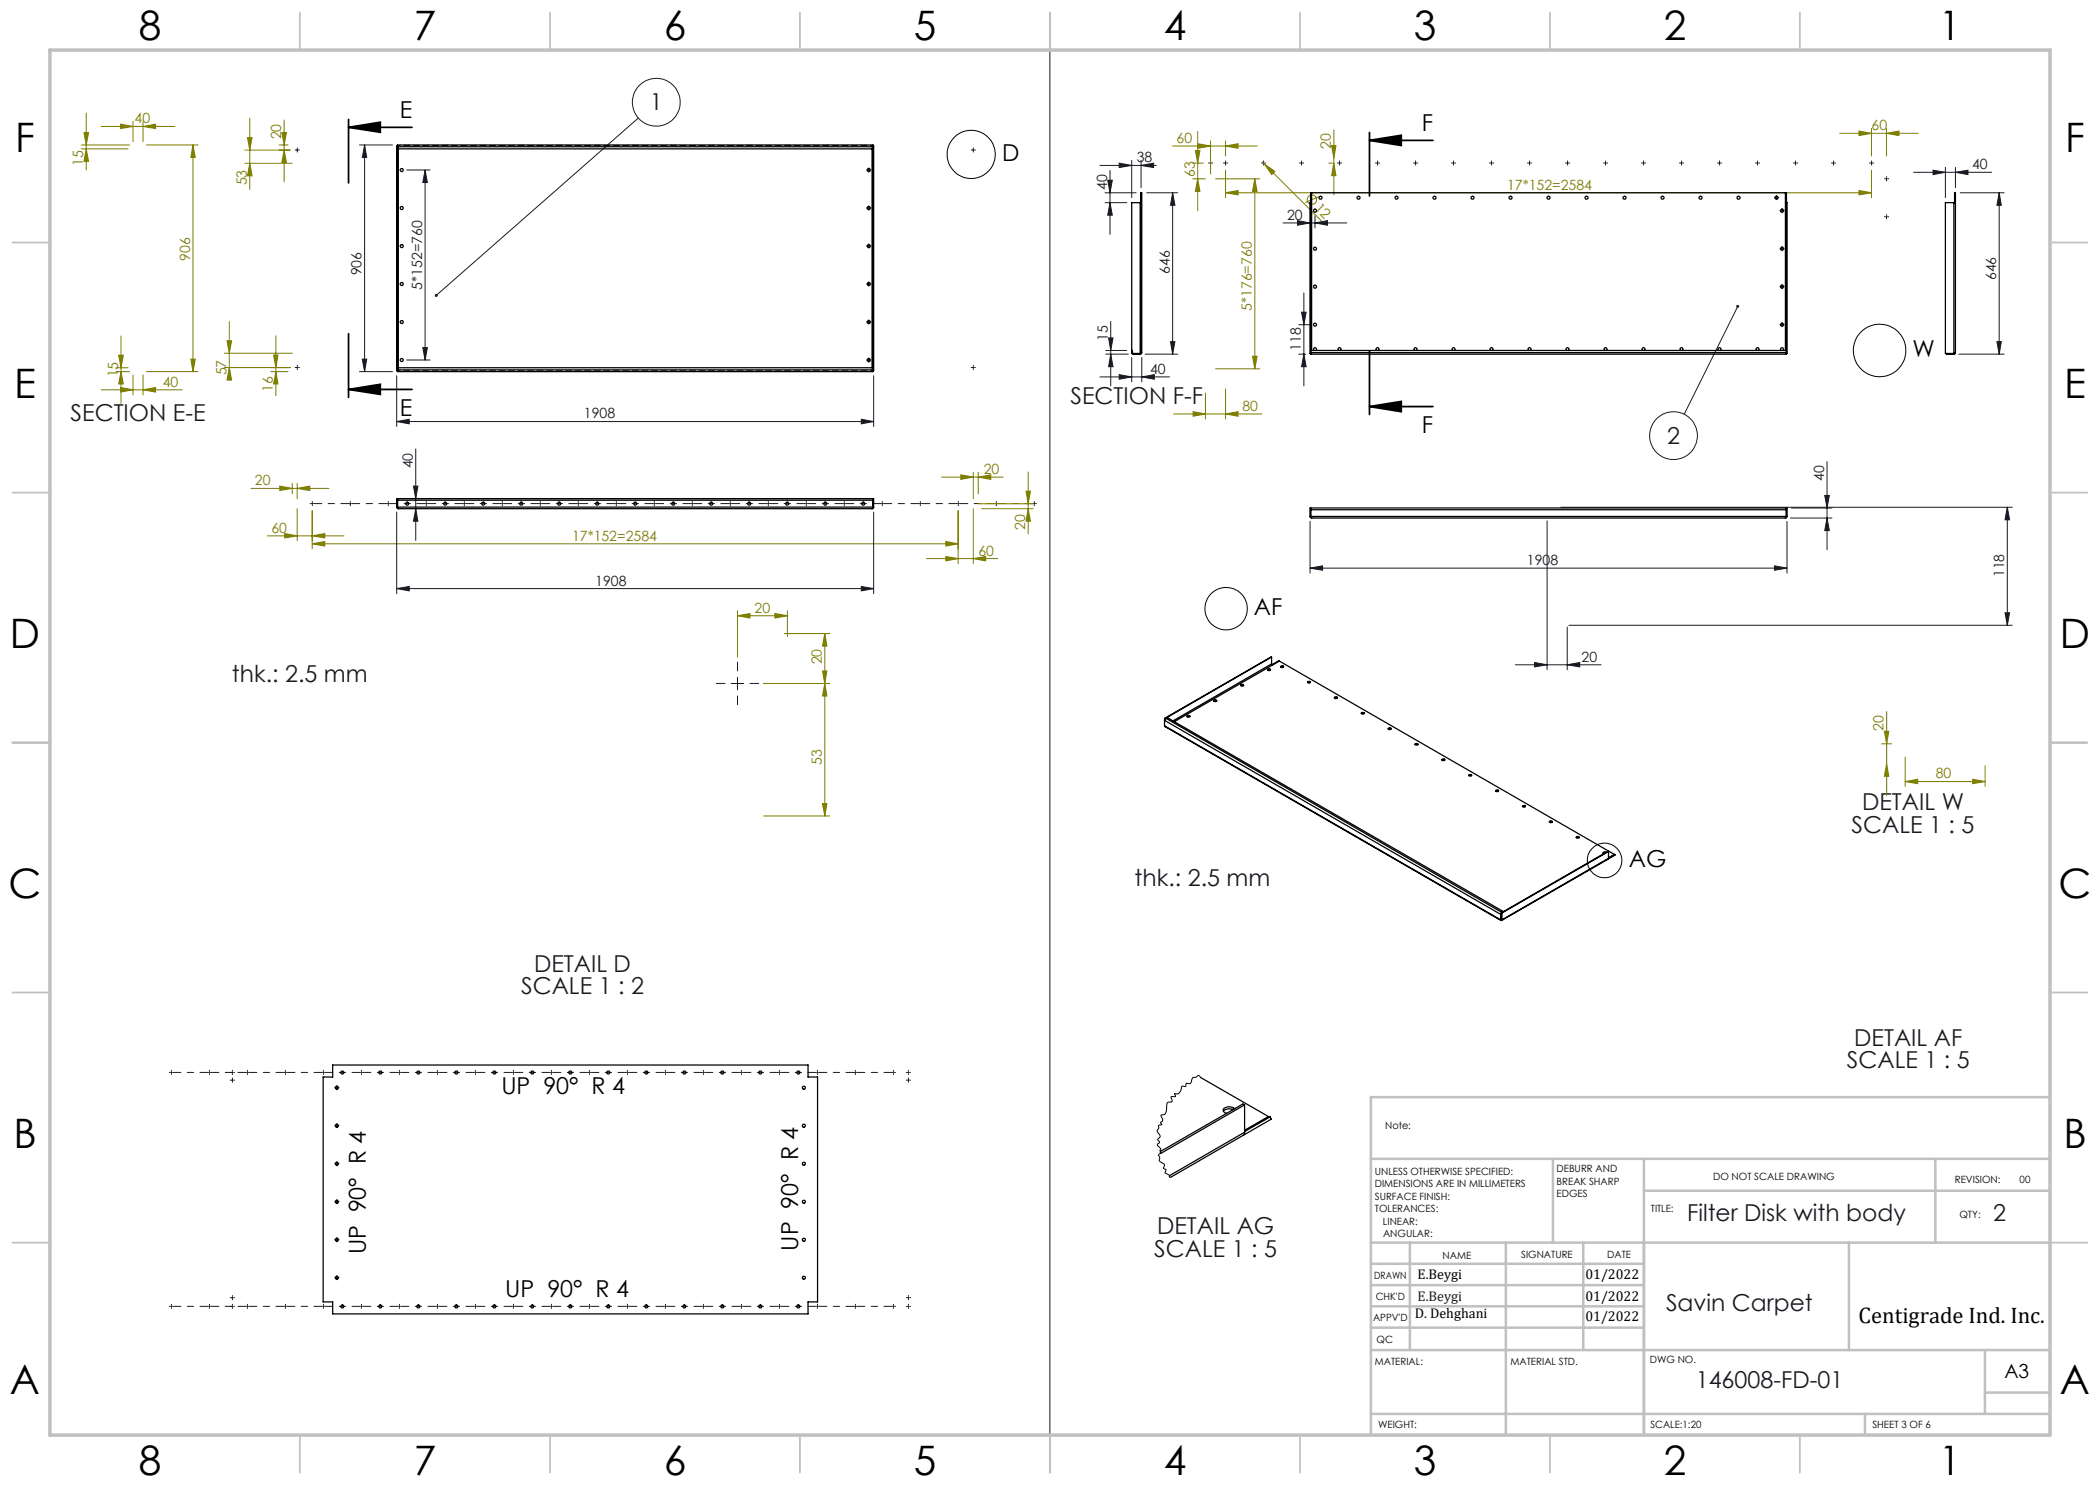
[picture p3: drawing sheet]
<svg xmlns="http://www.w3.org/2000/svg" width="420mm" height="297mm" viewBox="0 0 420 297" stroke-linecap="round" stroke-linejoin="round" font-family="sans-serif">
<g fill="none" stroke="#808000" stroke-width=".2">
<path d="M16.3 29h9.6M16.3 29.8h9.3M16.8 26.5h.9l-.4 2.5zM17.3 29.8l.4 2.5h-.9zM17.3 22.6v11.4M20.2 25.3h14.8M24.1 24.8l2.5 .5-2.5 .4zM26.6 24.3v4M28.6 25.3l2.5-.5v.9zM28.6 24.3v4M29.3 29h10.3M38.6 29v45.3"/>
<path d="M38.6 29l.5 2.5h-.9zM49 30h9M49 32.7h9.5M49.5 27.5h.9l-.4 2.5zM50 23.7v14.2M50 32.7l.4 2.5h-.9zM55.8 29h1.8M56.4 26.5h.9l-.5 2.5zM56.8 24v12.4M56.8 30l.5 2.5h-.9zM234.5 29.2h17M238.5 32.6h2.2"/>
<path d="M238.5 35.8h2.6M239.1 30.1h.9l-.5 2.5zM239.5 26.3v15.8M239.5 35.8l.5 2.5h-.9zM239.6 28.7l2.5 .5-2.5 .5zM242.1 28.2v6.6M243.1 35.8h8.9M245.1 29.2l2.5-.5v1zM245.1 38.6l2.5-.5v.9zM245.1 28.2v3M245.1 34v5.5M245.1 38.6h129.2"/>
<path d="M251 35.8v38M251 35.8l.4 2.5h-.9zM252.5 32.4l12.6 12.6M252.9 32.8l2.1 1.5-.6 .6zM263.7 39.4l-2.6 1.1M265.7 32.6h.8M266.3 29.1h.9l-.4 2.5zM266.8 26v13M266.8 32.6l.4 2.5h-.9zM367.9 26.7h15.7M371.8 38.1l2.5 .5-2.5 .4zM371.8 26.2l2.5 .5-2.5 .4z"/>
<path d="M374.3 25.7v5.5M374.3 34v5.5M377.3 26.7l2.5-.5v.9zM377.3 25.7v5.5M20.2 78h16.2M23.2 74.3h2.7M23.2 73.6h2.4M23.7 71h1l-.5 2.6zM24.1 77.5l2.5 .5-2.5 .4zM24.2 74.3l.5 2.5h-1zM24.2 67.2v13.5M26.6 75v4"/>
<path d="M28.6 78l2.5-.5v.9zM28.6 75v4M29.3 74.3h10.3M38.2 71.8h.9l-.5 2.5zM44.9 73.5h13.1M44.9 70.7h13.6M45.4 68.2h.9l-.4 2.5zM45.9 64.3v11.6M45.9 73.5l.4 2.5h-.9zM54.2 74.3h3.4M54.7 71h.9l-.4 2.5zM55.2 67.2v12"/>
<path d="M55.2 74.3l.4 2.5h-.9zM241.1 78.6v5.2M243.1 73.8h8.9M245.1 77.8v6M250.5 71.3h.9l-.4 2.5zM50.2 97.7h15.6M56 97.2l2.5 .5-2.5 .4zM58.5 96.7v2M59.4 97.7l2.5-.5v.9zM59.4 96.7v3M188.3 95.4h12.3M192.2 95l2.5 .4-2.5 .5z"/>
<path d="M194.7 94.4v5.3M195.7 95.4l2.5-.4v.9zM195.7 94.4v4.3M205.2 98.2h.9l-.5 2.5zM205.6 94.4v12.4M234.7 82.8h17.7M238.6 82.3l2.5 .5-2.5 .5zM245.1 82.8l2.5-.5v1zM53.5 107.2h15.3M56.9 106.7l2.5 .5-2.5 .4zM59.4 101.7v6.5M62.4 108.8l2.5-.5v.9z"/>
<path d="M62.4 107.2l2.5-.5v.9zM62.4 102.2v7.5M62.4 108.8h129.2M185.3 111.7h14.3M189.2 108.3l2.4 .5-2.4 .4zM189.2 111.3l2.4 .4-2.4 .5zM191.6 102.2v10.5M194.7 111.7l2.4-.4v.9zM194.7 101.7v11M195.7 100.7h11M196.3 101.7h10.4M205.6 101.7l.5 2.5h-.9z"/>
<path d="M147.5 123.2l2.5-.5v.9zM147.5 122.2v9.2M147.5 123.2h10M152.7 136.7h13.2M155 122.7l2.5 .5-2.5 .4zM156.9 126.7h9M157.5 122.2v5.1M164.5 134.2h.9l-.4 2.5zM165 126.7v36.5M165 126.7l.4 2.5h-.9zM165 136.7l.4 2.5h-.9zM376.3 148.8h2"/>
<path d="M376.9 146.3h.9l-.5 2.5zM377.3 142.3v16.8M377.3 152.7l.5 2.6h-.9zM381 156.3l2.5-.4v.8zM381 151.4v5.9M381 156.3h16M394.5 155.9l2.5 .4-2.5 .4zM397 153.1v4.2M152.7 163.2h13.2M164.5 160.7h.9l-.4 2.5z"/>
<circle cx="262.4" cy="39.9" r=".95"/>
</g>
<g fill="none" stroke="#000" stroke-width=".2">
<circle cx="194.2" cy="30.9" r="4.8"/>
<circle cx="375.9" cy="70.1" r="5.2"/>
<circle cx="245.2" cy="121.7" r="4.2"/>
<circle cx="320.9" cy="172.1" r="3.5"/>
</g>
<path d="M69.7 25.5l6.4-1.1v2.1zM69.7 25.5h12.7M69.7 23.9v12.7M273.9 28.1l6.3-1v2zM273.9 28.1h12.7M273.9 26.5v12.7M69.7 77.9l6.4-1v2zM69.7 66.7v12.8M69.7 77.9h12.7M273.9 70.2v12.7M273.9 81.3l6.3-1v2zM273.9 81.3h12.7" fill="none" stroke="#000" stroke-width=".35"/>
<g fill="none" stroke="#191924" stroke-width=".2">
<path d="M210 9.6v277.4M59.3 30h.3M59.4 29.9v.2M71.9 29h6.6M72.9 29l.4 2.5h-.8zM72.9 29v45.3M81.4 34h4.6M85 34l.5 2.5h-.9zM85 34v38M127.7 23.6l-40.5 35.5M173.6 34h.3M173.7 33.9v.2"/>
<path d="M194.5 30h.3M194.7 29.9v.2M220 33.1h11.2M221 38.6h6.2M221.5 36.1h1l-.5 2.5zM222 34.1v12.8M223.8 32.6l2.5 .5-2.5 .4zM226.3 32.1v7.4M228.2 33.1l2.5-.5v.9zM228.2 32.1v5.4M229.3 38.6h6.2M234.5 38.6l.5 2.5h-.9z"/>
<path d="M234.5 38.6v32.2M242 32.6h.2M242.1 32.5v.2M245 32.6h.2M245.1 32.5v.2M252.6 32.6h.2M252.7 32.5v.2M260.2 32.6h.2M260.3 32.5v.2M267.8 32.6h.2M267.9 32.5v.2M275.4 32.6h.2"/>
<path d="M275.5 32.5v.2M283 32.6h.2M283.1 32.5v.2M290.6 32.6h.2M290.7 32.5v.2M298.2 32.6h.2M298.3 32.5v.2M305.8 32.6h.2M305.9 32.5v.2M313.4 32.6h.2M313.5 32.5v.2M321 32.6h.2"/>
<path d="M321.1 32.5v.2M328.6 32.6h.2M328.7 32.5v.2M336.2 32.6h.2M336.3 32.5v.2M343.8 32.6h.2M343.9 32.5v.2M351.4 32.6h.2M351.5 32.5v.2M355.2 39.5h.2M355.3 39.4v.3M359 32.6h.2"/>
<path d="M359.1 32.5v.2M366.6 32.6h.2M366.7 32.5v.2M374.2 32.6h.2M374.3 32.5v.2M377.2 35.8h.2M377.3 35.6v.3M382.7 34.5h15.6M386.6 34l2.5 .5-2.5 .4zM389.1 33.5v6M391.1 34.5l2.5-.5v.9zM391.1 33.5v4"/>
<path d="M392 38.6h8.8M399.8 38.6l.5 2.5h-.9zM399.8 38.6v32.2M173.6 41.6h.3M173.6 49.2h.3M173.6 56.8h.3M173.7 41.5v.2M173.7 49.1v.3M173.7 56.7v.2M221 40.5h4.4M222 40.5l.5 2.5h-1zM256.6 44.6h12.7"/>
<path d="M259.5 44.1l2.5 .5-2.5 .4zM260.8 58.6v18.6M263 44.6l2.5-.5v.9zM263 43.1v2.5M356.3 42.2h.2M356.3 49.7h.2M356.3 57.4h.2M356.4 42v.3M356.4 49.6v.3M356.4 57.2v.3M377.2 43.4h.2M377.3 43.2v.3"/>
<path d="M59.3 73.5h.3M59.4 73.4v.2M71.9 74.3h6.6M72.5 71.8h.8l-.4 2.5zM79.3 75.1v10.2M81.4 72h4.6M84.6 69.5h.9l-.5 2.5zM173.6 72h.3M173.6 64.4h.3M173.7 64.3v.3M173.7 71.9v.2M174.7 75.1v10.2"/>
<path d="M194.5 73.5h.3M194.7 73.4v.2M220 75.4h13.9M221.2 70.8h4.5M221.2 70.1h4.2M221.7 67.6h.9l-.5 2.5zM222.1 70.8l.5 2.5h-.9zM222.1 64.3v12.9M223.8 74.9l2.5 .5-2.5 .4zM226.3 71.5v4.9M228.4 75.4l2.5-.5v.9zM228.4 71.5v4.9"/>
<path d="M229 70.8h6.5M234.1 68.3h.9l-.5 2.5zM259.8 64.9h2.2M259.8 70.8h1.4M260.3 62.4h.9l-.4 2.5zM260.8 70.8l.4 2.5h-.9zM347.6 61.3l-10.8 21.6M356.3 64.9h.2M356.4 64.8v.3M391.8 70.8h9M399.4 68.3h.9l-.5 2.5zM79.3 84.3l2.5-.4v.9z"/>
<path d="M79.3 84.3h95.4M82.7 97.2h.9l-.5 2.5zM83.1 89.8v18.3M172.3 83.9l2.4 .4-2.4 .5zM364.9 99.1h1l-.5 2.5zM365.4 92.3v17.7M69.9 100.7h.3M70.1 100.6v.3M79.3 117.7l2.5-.4v.9zM79.3 102.4v16.3M79.3 117.7h95.4M83.1 101.7l.5 2.5h-.9z"/>
<path d="M172.3 117.3l2.4 .4-2.4 .5zM174.7 102.4v16.3M262 113.6l2.5-.4v.8zM262 104.3v10.3M262 113.6h95.4M309.4 104.2v29.7M312.1 101.5h90.3M354.9 113.2l2.5 .4-2.5 .4zM357.4 104.3v10.3M358.1 103.6h8.3M358.2 101.6h8.2M365.4 103.6l.5 2.5h-1z"/>
<path d="M401.5 101.5l.4 2.5h-.9zM401.5 101.5v23.6M146.2 136.7h2.5M147.5 135.5v2.5M303.1 133h17.1M306.9 132.5l2.5 .5-2.5 .4zM313.4 133l2.5-.5v.9zM313.4 125.4v8.5M313.8 125.1h88.6M401 122.6h.9l-.4 2.5zM46.4 216h.2M46.4 214.5h.2"/>
<path d="M46.5 214.4v.2M46.5 215.9v.3M67.2 217.6h.3M67.4 217.4v.3M171 214.5h.2M171.1 214.4v.2M181.5 216h.3M181.5 214.5h.3M181.7 214.4v.2M181.7 215.9v.3M67.2 232.8h.3M67.2 225.1h.3"/>
<path d="M67.4 225v.3M67.4 232.6v.3M46.4 259.5h.2M46.5 259.4v.3M67.2 255.5h.3M67.2 248h.3M67.2 240.3h.3M67.4 240.2v.3M67.4 247.8v.3M67.4 255.4v.3M181.5 259.5h.3M181.7 259.4v.3"/>
<path d="M46.4 261.3h.2M46.5 261.2v.2M171 261.3h.2M171.1 261.2v.2M181.5 261.3h.3M181.7 261.2v.2"/>
<circle cx="131.3" cy="20.5" r="4.8"/>
<circle cx="334.7" cy="87.1" r="4.8"/>
</g>
<g fill="none" stroke="#191924" stroke-width=".2" stroke-dasharray="15.2 1.3 1.3 1.3">
<path d="M59.2 30h-.2M59.5 29.7v-.1M59.5 30.2v.2M59.7 30h.2M173.5 34h-.2M173.8 33.7v-.1M173.8 34.2v.2M174 34h.2M194.4 30h-.2M194.7 29.7v-.1M194.7 30.2v.2M194.9 30h.2"/>
<path d="M241.9 32.6h-.2M242.1 32.4v-.2M242.1 32.9v.1M242.4 32.6h.1M244.9 32.6h-.2M245.1 32.4v-.2M245.1 32.9v.1M245.4 32.6h.1M252.5 32.6h-.2M252.7 32.4v-.2M252.7 32.9v.1M253 32.6h.1"/>
<path d="M260.1 32.6h-.2M260.3 32.4v-.2M260.3 32.9v.1M260.6 32.6h.1M267.7 32.6h-.2M267.9 32.4v-.2M267.9 32.9v.1M268.2 32.6h.1M275.3 32.6h-.2M275.5 32.4v-.2M275.5 32.9v.1M275.8 32.6h.1"/>
<path d="M282.9 32.6h-.2M283.1 32.4v-.2M283.1 32.9v.1M283.4 32.6h.1M290.5 32.6h-.2M290.7 32.4v-.2M290.7 32.9v.1M291 32.6h.1M298.1 32.6h-.2M298.3 32.4v-.2M298.3 32.9v.1M298.6 32.6h.1"/>
<path d="M305.7 32.6h-.2M305.9 32.4v-.2M305.9 32.9v.1M306.2 32.6h.1M313.3 32.6h-.2M313.5 32.4v-.2M313.5 32.9v.1M313.8 32.6h.1M320.9 32.6h-.2M321.1 32.4v-.2M321.1 32.9v.1M321.4 32.6h.1"/>
<path d="M328.5 32.6h-.2M328.7 32.4v-.2M328.7 32.9v.1M329 32.6h.1M336.1 32.6h-.2M336.3 32.4v-.2M336.3 32.9v.1M336.6 32.6h.1M343.7 32.6h-.2M343.9 32.4v-.2M343.9 32.9v.1M344.2 32.6h.1"/>
<path d="M351.3 32.6h-.2M351.5 32.4v-.2M351.5 32.9v.1M351.8 32.6h.1M355.1 39.5h-.2M355.3 39.3v-.2M355.3 39.8v.2M355.6 39.5h.1M358.9 32.6h-.2M359.1 32.4v-.2M359.1 32.9v.1M359.4 32.6h.1"/>
<path d="M366.5 32.6h-.2M366.7 32.4v-.2M366.7 32.9v.1M367 32.6h.1M374.1 32.6h-.2M374.3 32.4v-.2M374.3 32.9v.1M374.6 32.6h.1M377.1 35.8h-.2M377.3 35.5v-.2M377.3 36v.2M377.6 35.8h.1"/>
<path d="M173.5 41.6h-.2M173.5 49.2h-.2M173.5 56.8h-.2M173.8 41.3v-.1M173.8 41.8v.2M173.8 48.9v-.1M173.8 49.4v.2M173.8 56.5v-.1M173.8 57v.2M174 41.6h.2M174 49.2h.2M174 56.8h.2"/>
<path d="M356.2 42.1h-.2M356.2 49.7h-.2M356.2 57.3h-.2M356.4 41.9v-.2M356.4 42.4v.2M356.4 49.5v-.2M356.4 50v.2M356.4 57.1v-.2M356.4 57.6v.2M356.7 42.1h.1M356.7 49.7h.1M356.7 57.3h.1"/>
<path d="M377.1 43.4h-.2M377.3 43.1v-.2M377.3 43.6v.2M377.6 43.4h.1M59.2 73.5h-.2M59.5 73.2v-.1M59.5 73.7v.2M59.7 73.5h.2M173.5 72h-.2M173.5 64.4h-.2M173.8 71.7v-.1M173.8 72.2v.2"/>
<path d="M173.8 64.1v-.1M173.8 64.6v.2M174 72h.2M174 64.4h.2M194.4 73.5h-.2M194.7 73.2v-.1M194.7 73.7v.2M194.9 73.5h.2M356.2 64.9h-.2M356.4 64.7v-.2M356.4 65.2v.2M356.7 64.9h.1"/>
<path d="M62.2 100.7h-.2M62.5 100.7v-.1M62.5 100.7h-.2M62.5 100.7v.1M62.5 100.7h.1M62.5 100.5v-.2M62.5 101v.1M70.1 100.5v-.2M70.1 101v.1M77.7 100.7v-.1M77.7 100.7h-.2M77.7 100.7v.1"/>
<path d="M77.7 100.7h.1M77.7 100.5v-.2M77.7 101v.1M85.3 100.7v-.1M85.3 100.7h-.2M85.3 100.7v.1M85.3 100.7h.1M85.3 100.5v-.2M85.3 101v.1M92.9 100.7v-.1M92.9 100.7h-.2M92.9 100.7v.1"/>
<path d="M92.9 100.7h.1M92.9 100.5v-.2M92.9 101v.1M100.5 100.7v-.1M100.5 100.7h-.2M100.5 100.7v.1M100.5 100.7h.1M100.5 100.5v-.2M100.5 101v.1M108.1 100.7v-.1M108.1 100.7h-.2M108.1 100.7v.1"/>
<path d="M108.1 100.7h.1M108.1 100.5v-.2M108.1 101v.1M115.7 100.7v-.1M115.7 100.7h-.2M115.7 100.7v.1M115.7 100.7h.1M115.7 100.5v-.2M115.7 101v.1M123.3 100.7v-.1M123.3 100.7h-.2M123.3 100.7v.1"/>
<path d="M123.3 100.7h.1M123.3 100.5v-.2M123.3 101v.1M130.9 100.7v-.1M130.9 100.7h-.2M130.9 100.7v.1M130.9 100.7h.1M130.9 100.5v-.2M130.9 101v.1M138.5 100.7v-.1M138.5 100.7h-.2M138.5 100.7v.1"/>
<path d="M138.5 100.7h.1M138.5 100.5v-.2M138.5 101v.1M146.1 100.7v-.1M146.1 100.7h-.2M146.1 100.7v.1M146.1 100.7h.1M146.1 100.5v-.2M146.1 101v.1M153.7 100.7v-.1M153.7 100.7h-.2M153.7 100.7v.1"/>
<path d="M153.7 100.7h.1M153.7 100.5v-.2M153.7 101v.1M161.3 100.7v-.1M161.3 100.7h-.2M161.3 100.7v.1M161.3 100.7h.1M161.3 100.5v-.2M161.3 101v.1M168.9 100.7v-.1M168.9 100.7h-.2M168.9 100.7v.1"/>
<path d="M168.9 100.7h.1M168.9 100.5v-.2M168.9 101v.1M176.5 100.7v-.1M176.5 100.7h-.2M176.5 100.7v.1M176.5 100.7h.1M176.5 100.5v-.2M176.5 101v.1M184.1 100.7v-.1M184.1 100.7h-.2M184.1 100.7v.1"/>
<path d="M184.1 100.7h.1M184.1 100.5v-.2M184.1 101v.1M191.7 100.7v-.1M191.7 100.7h-.2M191.7 100.7v.1M191.7 100.7h.1M191.7 100.5v-.2M191.7 101v.1M199.3 100.7v-.1M199.3 100.7h-.2M199.3 100.7v.1"/>
<path d="M199.3 100.7h.1M199.3 100.5v-.2M199.3 101v.1M206.9 100.7v-.1M206.9 100.7h-.2M206.9 100.7v.1M206.9 100.7h.1M206.9 100.5v-.2M206.9 101v.1M207.1 100.7h.2M145 136.7h-1.7M147.5 134.2v-1.8"/>
<path d="M147.5 139.2v1.7M150 136.7h1.8M34 214.5h-.1M34.3 214.5h-.1M34.3 214.5v.1M34.3 214.5h.1M34.3 214.5v-.1M34.3 214.7v.2M34.3 214.2v-.1M41.9 214.5h-.1M41.9 214.5v.1M41.9 214.5h.1"/>
<path d="M41.9 214.5v-.1M41.9 214.7v.2M41.9 214.2v-.1M46.2 216h-.1M46.2 214.5h-.1M46.5 216.3v.2M46.5 215.8v-.2M46.5 214.7v.2M46.5 214.2v-.1M46.7 216h.2M46.7 214.5h.2M49.5 214.5h-.1"/>
<path d="M49.5 214.5v.1M49.5 214.5h.1M49.5 214.5v-.1M49.5 214.7v.2M49.5 214.2v-.1M57.1 214.5h-.1M57.1 214.5v.1M57.1 214.5h.1M57.1 214.5v-.1M57.1 214.7v.2M57.1 214.2v-.1M64.7 214.5h-.1"/>
<path d="M64.7 214.5v.1M64.7 214.5h.1M64.7 214.5v-.1M64.7 214.7v.2M64.7 214.2v-.1M67.1 217.5h-.1M67.4 217.8v.2M67.4 217.3v-.2M67.6 217.5h.2M72.3 214.5h-.1M72.3 214.5v.1M72.3 214.5h.1"/>
<path d="M72.3 214.5v-.1M72.3 214.7v.2M72.3 214.2v-.1M79.9 214.5h-.1M79.9 214.5v.1M79.9 214.5h.1M79.9 214.5v-.1M79.9 214.7v.2M79.9 214.2v-.1M87.5 214.5h-.1M87.5 214.5v.1M87.5 214.5h.1"/>
<path d="M87.5 214.5v-.1M87.5 214.7v.2M87.5 214.2v-.1M95.1 214.5h-.1M95.1 214.5v.1M95.1 214.5h.1M95.1 214.5v-.1M95.1 214.7v.2M95.1 214.2v-.1M102.7 214.5h-.1M102.7 214.5v.1M102.7 214.5h.1"/>
<path d="M102.7 214.5v-.1M102.7 214.7v.2M102.7 214.2v-.1M110.3 214.5h-.1M110.3 214.5v.1M110.3 214.5h.1M110.3 214.5v-.1M110.3 214.7v.2M110.3 214.2v-.1M117.9 214.5h-.1M117.9 214.5v.1M117.9 214.5h.1"/>
<path d="M117.9 214.5v-.1M117.9 214.7v.2M117.9 214.2v-.1M125.5 214.5h-.1M125.5 214.5v.1M125.5 214.5h.1M125.5 214.5v-.1M125.5 214.7v.2M125.5 214.2v-.1M133.1 214.5h-.1M133.1 214.5v.1M133.1 214.5h.1"/>
<path d="M133.1 214.5v-.1M133.1 214.7v.2M133.1 214.2v-.1M140.7 214.5h-.1M140.7 214.5v.1M140.7 214.5h.1M140.7 214.5v-.1M140.7 214.7v.2M140.7 214.2v-.1M148.3 214.5h-.1M148.3 214.5v.1M148.3 214.5h.1"/>
<path d="M148.3 214.5v-.1M148.3 214.7v.2M148.3 214.2v-.1M155.9 214.5h-.1M155.9 214.5v.1M155.9 214.5h.1M155.9 214.5v-.1M155.9 214.7v.2M155.9 214.2v-.1M163.5 214.5h-.1M163.5 214.5v.1M163.5 214.5h.1"/>
<path d="M163.5 214.5v-.1M163.5 214.7v.2M163.5 214.2v-.1M171.1 214.7v.2M171.1 214.2v-.1M178.7 214.5h-.1M178.7 214.5v.1M178.7 214.5h.1M178.7 214.5v-.1M178.7 214.7v.2M178.7 214.2v-.1M178.9 214.5h.2"/>
<path d="M181.4 216h-.1M181.4 214.5h-.1M181.7 216.3v.2M181.7 215.8v-.2M181.7 214.7v.2M181.7 214.2v-.1M181.9 216h.2M181.9 214.5h.2M67.1 232.7h-.1M67.1 225.1h-.1M67.4 233v.2M67.4 232.5v-.2"/>
<path d="M67.4 225.4v.2M67.4 224.9v-.2M67.6 232.7h.2M67.6 225.1h.2M46.2 259.5h-.1M46.5 259.8v.2M46.5 259.3v-.2M46.7 259.5h.2M67.1 255.5h-.1M67.1 247.9h-.1M67.1 240.3h-.1M67.4 255.8v.2"/>
<path d="M67.4 255.3v-.2M67.4 248.2v.2M67.4 247.7v-.2M67.4 240.6v.2M67.4 240.1v-.2M67.6 255.5h.2M67.6 247.9h.2M67.6 240.3h.2M181.4 259.5h-.1M181.7 259.8v.2M181.7 259.3v-.2M181.9 259.5h.2"/>
<path d="M34 261.3h-.1M34.3 261.3h-.1M34.3 261.3v.1M34.3 261.3h.1M34.3 261.3v-.2M34.3 261.5v.2M34.3 261v-.2M41.9 261.3h-.1M41.9 261.3v.1M41.9 261.3h.1M41.9 261.3v-.2M41.9 261.5v.2"/>
<path d="M41.9 261v-.2M46.2 261.3h-.1M46.5 261.5v.2M46.5 261v-.2M46.7 261.3h.2M49.5 261.3h-.1M49.5 261.3v.1M49.5 261.3h.1M49.5 261.3v-.2M49.5 261.5v.2M49.5 261v-.2M57.1 261.3h-.1"/>
<path d="M57.1 261.3v.1M57.1 261.3h.1M57.1 261.3v-.2M57.1 261.5v.2M57.1 261v-.2M64.7 261.3h-.1M64.7 261.3v.1M64.7 261.3h.1M64.7 261.3v-.2M64.7 261.5v.2M64.7 261v-.2M72.3 261.3h-.1"/>
<path d="M72.3 261.3v.1M72.3 261.3h.1M72.3 261.3v-.2M72.3 261.5v.2M72.3 261v-.2M79.9 261.3h-.1M79.9 261.3v.1M79.9 261.3h.1M79.9 261.3v-.2M79.9 261.5v.2M79.9 261v-.2M87.5 261.3h-.1"/>
<path d="M87.5 261.3v.1M87.5 261.3h.1M87.5 261.3v-.2M87.5 261.5v.2M87.5 261v-.2M95.1 261.3h-.1M95.1 261.3v.1M95.1 261.3h.1M95.1 261.3v-.2M95.1 261.5v.2M95.1 261v-.2M102.7 261.3h-.1"/>
<path d="M102.7 261.3v.1M102.7 261.3h.1M102.7 261.3v-.2M102.7 261.5v.2M102.7 261v-.2M110.3 261.3h-.1M110.3 261.3v.1M110.3 261.3h.1M110.3 261.3v-.2M110.3 261.5v.2M110.3 261v-.2M117.9 261.3h-.1"/>
<path d="M117.9 261.3v.1M117.9 261.3h.1M117.9 261.3v-.2M117.9 261.5v.2M117.9 261v-.2M125.5 261.3h-.1M125.5 261.3v.1M125.5 261.3h.1M125.5 261.3v-.2M125.5 261.5v.2M125.5 261v-.2M133.1 261.3h-.1"/>
<path d="M133.1 261.3v.1M133.1 261.3h.1M133.1 261.3v-.2M133.1 261.5v.2M133.1 261v-.2M140.7 261.3h-.1M140.7 261.3v.1M140.7 261.3h.1M140.7 261.3v-.2M140.7 261.5v.2M140.7 261v-.2M148.3 261.3h-.1"/>
<path d="M148.3 261.3v.1M148.3 261.3h.1M148.3 261.3v-.2M148.3 261.5v.2M148.3 261v-.2M155.9 261.3h-.1M155.9 261.3v.1M155.9 261.3h.1M155.9 261.3v-.2M155.9 261.5v.2M155.9 261v-.2M163.5 261.3h-.1"/>
<path d="M163.5 261.3v.1M163.5 261.3h.1M163.5 261.3v-.2M163.5 261.5v.2M163.5 261v-.2M171.1 261.5v.2M171.1 261v-.2M178.7 261.3h-.1M178.7 261.3v.1M178.7 261.3h.1M178.7 261.3v-.2M178.7 261.5v.2"/>
<path d="M178.7 261v-.2M178.9 261.3h.2M181.4 261.3h-.1M181.7 261.5v.2M181.7 261v-.2M181.9 261.3h.2"/>
</g>
<g fill="none" stroke="#191924" stroke-width=".2" stroke-dasharray="15.2 1.3 1.3 1.3" stroke-dashoffset="13.6">
<path d="M62.7 100.7h7.1M70.3 100.7h7.1M77.9 100.7h7.1M85.5 100.7h7.1M93.1 100.7h7.1M100.7 100.7h7.1M108.3 100.7h7.1M115.9 100.7h7.1M123.5 100.7h7.1M131.1 100.7h7.1M138.7 100.7h7.1M146.3 100.7h7.1"/>
<path d="M153.9 100.7h7.1M161.5 100.7h7.1M169.1 100.7h7.1M176.7 100.7h7.1M184.3 100.7h7.1M191.9 100.7h7.1M199.5 100.7h7.1M41.6 214.5h-7.1M49.2 214.5h-7.1M56.8 214.5h-7.1M64.4 214.5h-7.1M72 214.5h-7.1"/>
<path d="M79.6 214.5h-7.1M87.2 214.5h-7.1M94.8 214.5h-7.1M102.4 214.5h-7.1M110 214.5h-7.1M117.6 214.5h-7.1M125.2 214.5h-7.1M132.8 214.5h-7.1M140.4 214.5h-7.1M148 214.5h-7.1M155.6 214.5h-7.1M163.2 214.5h-7.1"/>
<path d="M170.8 214.5h-7.1M178.4 214.5h-7.1M41.6 261.3h-7.1M49.2 261.3h-7.1M56.8 261.3h-7.1M64.4 261.3h-7.1M72 261.3h-7.1M79.6 261.3h-7.1M87.2 261.3h-7.1M94.8 261.3h-7.1M102.4 261.3h-7.1M110 261.3h-7.1"/>
<path d="M117.6 261.3h-7.1M125.2 261.3h-7.1M132.8 261.3h-7.1M140.4 261.3h-7.1M148 261.3h-7.1M155.6 261.3h-7.1M163.2 261.3h-7.1M170.8 261.3h-7.1M178.4 261.3h-7.1"/>
</g>
<g fill="none" stroke="#c0c0c0" stroke-width=".35">
<path d="M60 2.5v7.5M110 2.5v7.5M160 2.5v7.5M210 2.5v7.5M260 2.5v7.5M310 2.5v7.5M360 2.5v7.5M2.5 48.5h7.5M410 48.5h7.5M2.5 98.5h7.5M410 98.5h7.5M2.5 148.5h7.5"/>
<path d="M410 148.5h7.5M2.5 198.5h7.5M410 198.5h7.5M2.5 248.5h7.5M410 248.5h7.5M60 287v7.5M110 287v7.5M160 287v7.5M210 287v7.5M260 287v7.5M310 287v7.5M360 287v7.5"/>
</g>
<g fill="none" stroke="#c0c0c0" stroke-width=".5">
<path d="M410 219.4h-135.8v67.4M274.2 231.8h135.8M310.6 231.8v16.7M328.8 231.8v55.2M328.8 238.2h81.2M387.1 231.8v16.7M274.2 248.5h135.8M274.2 257h54.6M274.2 252.8h54.6M282 248.5v21.5M301.2 248.5v38.3M316.7 248.5v21.5"/>
<path d="M369.8 248.5v21.5M274.2 265.5h54.6M274.2 261.3h54.6M274.2 270h135.8M397 270v12.8M397 278.5h13M274.2 282.8h135.8M373 282.8v4.2"/>
</g>
<path d="M10 10h400v277h-400z" fill="none" stroke="#c0c0c0" stroke-width=".7"/>
<g fill="#000">
<path d="M69.7 25.5l6.4-1.1v2.1zM69.7 77.9l6.4-1v2z"/>
<path d="M273.9 28.1l6.3-1v2zM273.9 81.3l6.3-1v2z"/>
</g>
<path d="M87 58.9v.4l.2-.2-.2 .2a.31 .31 0 0 0 .5 0 .31 .31 0 0 0-.1-.5 .31 .31 0 0 0-.4 .1zM347.3 61.1a.3 .3 0 0 0 .1 .4 .3 .3 0 0 0 .4-.1 .3 .3 0 0 0-.1-.4l-.1 .3 .1-.3z" fill="#191924"/>
<g fill="#808000">
<path d="M252.9 32.8l2.1 1.5-.6 .6z"/>
<path d="M245.1 29.2l2.5-.5v1zM239.6 28.7l2.5 .5-2.5 .5zM245.1 82.8l2.5-.5v1zM238.6 82.3l2.5 .5-2.5 .5z"/>
<path d="M62.4 108.8l2.5-.5v.9zM189.2 108.3l2.4 .5-2.4 .4zM56.9 106.7l2.5 .5-2.5 .4zM62.4 107.2l2.5-.5v.9zM189.2 111.3l2.4 .4-2.4 .5zM194.7 111.7l2.4-.4v.9zM147.5 123.2l2.5-.5v.9zM155 122.7l2.5 .5-2.5 .4zM245.1 38.6l2.5-.5v.9zM371.8 38.1l2.5 .5-2.5 .4zM371.8 26.2l2.5 .5-2.5 .4zM377.3 26.7l2.5-.5v.9zM381 156.3l2.5-.4v.8zM394.5 155.9l2.5 .4-2.5 .4z"/>
<path d="M24.1 77.5l2.5 .5-2.5 .4zM28.6 78l2.5-.5v.9z"/>
<path d="M56 97.2l2.5 .5-2.5 .4zM59.4 97.7l2.5-.5v.9z"/>
<path d="M28.6 25.3l2.5-.5v.9zM24.1 24.8l2.5 .5-2.5 .4z"/>
<path d="M205.6 101.7l.5 2.5h-.9zM205.2 98.2h.9l-.5 2.5zM56.8 30l.5 2.5h-.9zM56.4 26.5h.9l-.5 2.5zM50 32.7l.4 2.5h-.9zM49.5 27.5h.9l-.4 2.5zM45.9 73.5l.4 2.5h-.9zM45.4 68.2h.9l-.4 2.5zM55.2 74.3l.4 2.5h-.9zM54.7 71h.9l-.4 2.5zM164.5 134.2h.9l-.4 2.5zM165 126.7l.4 2.5h-.9zM164.5 160.7h.9l-.4 2.5zM165 136.7l.4 2.5h-.9zM239.5 35.8l.5 2.5h-.9zM239.1 30.1h.9l-.5 2.5zM266.8 32.6l.4 2.5h-.9zM266.3 29.1h.9l-.4 2.5z"/>
<path d="M24.2 74.3l.5 2.5h-1zM23.7 71h1l-.5 2.6zM17.3 29.8l.4 2.5h-.9zM16.8 26.5h.9l-.4 2.5z"/>
<path d="M251 35.8l.4 2.5h-.9zM250.5 71.3h.9l-.4 2.5zM376.9 146.3h.9l-.5 2.5zM377.3 152.7l.5 2.6h-.9z"/>
<path d="M38.6 29l.5 2.5h-.9zM38.2 71.8h.9l-.5 2.5z"/>
<path d="M192.2 95l2.5 .4-2.5 .5zM195.7 95.4l2.5-.4v.9z"/>
</g>
<g fill="#191924">
<path d="M263 44.6l2.5-.5v.9zM259.5 44.1l2.5 .5-2.5 .4z"/>
<path d="M79.3 84.3l2.5-.4v.9zM172.3 83.9l2.4 .4-2.4 .5zM306.9 132.5l2.5 .5-2.5 .4zM313.4 133l2.5-.5v.9z"/>
<path d="M223.8 32.6l2.5 .5-2.5 .4zM228.2 33.1l2.5-.5v.9z"/>
<path d="M223.8 74.9l2.5 .5-2.5 .4zM228.4 75.4l2.5-.5v.9z"/>
<path d="M386.6 34l2.5 .5-2.5 .4zM391.1 34.5l2.5-.5v.9z"/>
<path d="M354.9 113.2l2.5 .4-2.5 .4zM262 113.6l2.5-.4v.8z"/>
<path d="M83.1 101.7l.5 2.5h-.9zM82.7 97.2h.9l-.5 2.5zM72.5 71.8h.8l-.4 2.5zM72.9 29l.4 2.5h-.8zM365.4 103.6l.5 2.5h-1zM364.9 99.1h1l-.5 2.5z"/>
<path d="M222 40.5l.5 2.5h-1zM221.5 36.1h1l-.5 2.5z"/>
<path d="M222.1 70.8l.5 2.5h-.9zM221.7 67.6h.9l-.5 2.5zM234.1 68.3h.9l-.5 2.5zM234.5 38.6l.5 2.5h-.9z"/>
<path d="M85 34l.5 2.5h-.9zM84.6 69.5h.9l-.5 2.5zM260.3 62.4h.9l-.4 2.5zM260.8 70.8l.4 2.5h-.9zM401.5 101.5l.4 2.5h-.9zM401 122.6h.9l-.4 2.5z"/>
<path d="M399.8 38.6l.5 2.5h-.9zM399.4 68.3h.9l-.5 2.5z"/>
<path d="M79.3 117.7l2.5-.4v.9zM172.3 117.3l2.4 .4-2.4 .5z"/>
</g>
<g fill="none" stroke="#000" stroke-width=".25">
<path d="M79.5 29.2h.1M79.5 29.2v45M79.5 29.2h-.2v45h.2M79.5 29h95.1v.3h-95.1zM79.7 29.8v43.8M174.4 29.8v43.8M174.6 29.3v.5h-95.1M174.6 29.2h.1M174.6 29.2h.1v45h-.1M174.6 29.2v45M228.2 38.6h.1M228.2 38.6v31.9"/>
<path d="M228.2 38.6h.2v32l-.3 .2h-1.5l-.3-.3M262.2 38.6h.1M262.2 38.6v1.9h-.2v30.2h.1M262.2 38.6h-.1v32.1M262.3 38.6v31.5M262.3 38.6h94.8M357.1 38.6h.1M357.1 38.6v31.5M357.2 38.6v1.9h.2v30.2h-.1M357.2 38.6h.1v32.1M391 38.6l.1 31.9M391 38.6v1.9h-.2"/>
<path d="M391 38.6h-.1v1.9M228 40.5h.2M228 40.5h-1.7l.1 30.2M228 40.5v30.2M390.8 40.5h-1.7v30.2h1.7l.3-.2M390.8 40.5v30.3M79.5 74h95.1v.3h-95.1zM79.5 74.1v.1M79.5 73.6h95.1v.4M174.6 74.1v.1M226.3 70.1h.2v.5l.1 .1h1.5l.1-.2M226.6 70.7h1.4"/>
<path d="M228.2 70.6l-.2 .1M228.2 70.5l-.2 .2M262.1 70.5v.3h95.2v-.3M262.1 70.6v.1M262.1 70.5v-.4h95.2v.4M262.1 70.5h95.2M262.8 70.1a.31 .31 0 0 1 0-.5 .31 .31 0 0 1 .4 0 .31 .31 0 0 1 0 .5M267.7 70.1a.31 .31 0 0 1 0-.5 .31 .31 0 0 1 .4 0 .31 .31 0 0 1 0 .5M275.3 70.1a.31 .31 0 0 1 0-.5 .31 .31 0 0 1 .4 0 .31 .31 0 0 1 0 .5M282.9 70.1a.31 .31 0 0 1 0-.5 .31 .31 0 0 1 .4 0 .31 .31 0 0 1 0 .5M290.5 70.1a.31 .31 0 0 1 0-.5 .31 .31 0 0 1 .4 0 .31 .31 0 0 1 0 .5M298.1 70.1a.31 .31 0 0 1 0-.5 .31 .31 0 0 1 .4 0 .31 .31 0 0 1 0 .5"/>
<path d="M305.8 70.1a.31 .31 0 0 1-.1-.5 .31 .31 0 0 1 .4 0 .31 .31 0 0 1 0 .5M313.3 70.1a.3 .3 0 0 1 0-.5 .3 .3 0 0 1 .4 0 .3 .3 0 0 1 0 .5M320.9 70.1a.31 .31 0 0 1 0-.5 .31 .31 0 0 1 .4 0 .31 .31 0 0 1 0 .5M328.5 70.1a.31 .31 0 0 1 0-.5 .31 .31 0 0 1 .4 0 .31 .31 0 0 1 0 .5M336.1 70.1a.31 .31 0 0 1 0-.5 .31 .31 0 0 1 .4 0 .31 .31 0 0 1 0 .5M343.7 70.1a.31 .31 0 0 1 0-.5 .31 .31 0 0 1 .4 0 .31 .31 0 0 1 0 .5M351.3 70.1a.31 .31 0 0 1 0-.5 .31 .31 0 0 1 .4 0 .31 .31 0 0 1 0 .5M356.2 70.1a.3 .3 0 0 1 0-.5 .3 .3 0 0 1 .4 0 .3 .3 0 0 1 0 .5M357.3 70.6v.1M389.1 70.7l.3 .1M389.3 70.7h.1M389.4 70.8h1.4"/>
<path d="M389.4 70.7v.1M390.9 70.6l-1.5 .1M391.1 70.5l-.3 .3M174.6 99.7v.3M174.6 99.7l-.1 1.9M79.3 101.4l.4 .3M79.3 101.4v-1.7h95.4v1.7M79.3 101.4h95.4M79.5 101.4l.1 .2M79.5 101.4l.2 .3M79.7 101.7h94.7M174.6 100h-95.1v-.3v1.7"/>
<path d="M174.6 100v1.4l-.2 .3M174.7 101.4l-.3 .3M262 103.3l.3 .3M262 103.3h95.4M262 103.3v-1.7h95.4v1.7M262.1 101.6l.1 1.8M262.1 101.9v1.4l.2 .3M262.1 101.6v.3M262.1 101.9h95.2M262.3 103.6h94.8M357.3 101.9v1.4l-.2 .3M357.3 101.6v.3"/>
<path d="M357.3 101.6l-.1 1.8M357.4 103.3l-.3 .3M248.1 137.1l.3-.1 .3 .1M248.2 136.9h.4a.25 .25 0 0 1-.1 .4 .25 .25 0 0 1-.4-.2zM253.5 134l.3-.1 .3 .1M253.5 133.9l.2-.1a.24 .24 0 0 1 .3 0 .24 .24 0 0 1 0 .3 .24 .24 0 0 1-.3 0zM254.3 131.4l-21.3 12.3M254.3 131.4v1.4M254.3 132.8l-19.7 11.4M254.3 131.4l-21.4 12.3M255.9 132.2l-.1-.1-1.4 .9-.1-.2M255.9 132.2l67 38.7"/>
<path d="M255.9 132.2l-21 12.1M256.2 133.4l.1-.1 .4 .1M256.2 133.2h.1a.24 .24 0 0 1 .3 0 .24 .24 0 0 1 0 .3 .24 .24 0 0 1-.3 0l-.2-.1zM261.5 136.4l.5-.1a.27 .27 0 0 1-.2 .3 .27 .27 0 0 1-.3-.2zM261.5 136.5l.2-.1 .4 .1M266.9 139.6l.2-.1 .4 .1M266.9 139.4h.2a.24 .24 0 0 1 .3 0 .24 .24 0 0 1 0 .3 .24 .24 0 0 1-.3 0l-.2-.1zM232.9 145.2l67.2 38.9M232.9 145.2l67.2 38.8M232.9 143.7v1.5M232.9 143.7h.1M233 143.7v.1"/>
<path d="M233.2 143.6l-.3 .5 67.2 38.8M233.2 143.6l67.2 38.9M233.2 143.6l.2-.1 67.3 38.8M237.4 143.3l.2-.1 .4 .1M237.4 143.2l.2-.1a.24 .24 0 0 1 .3 0 .24 .24 0 0 1 0 .4 .24 .24 0 0 1-.3-.1zM242.8 140.2l.2-.1 .3 .1M242.9 140a.24 .24 0 0 1 .4 0 .24 .24 0 0 1-.1 .4 .24 .24 0 0 1-.3-.1l-.2-.1zM272.3 142.6l.1-.1a.25 .25 0 0 1 .4 0 .25 .25 0 0 1-.1 .4 .25 .25 0 0 1-.3-.1zM272.3 142.7l.1-.1 .4 .1M277.6 145.8l.2-.1 .4 .1M277.7 145.6h.4a.21 .21 0 0 1 .1 .3 .21 .21 0 0 1-.4 0l-.2-.1zM283 148.9l.2-.1 .4 .1"/>
<path d="M283 148.8l.2-.1a.24 .24 0 0 1 .3 0 .24 .24 0 0 1 0 .3 .24 .24 0 0 1-.3 0zM288.4 151.9l.1-.1a.24 .24 0 0 1 .4 0 .24 .24 0 0 1 0 .3 .24 .24 0 0 1-.4 0zM288.4 152l.1-.1 .5 .1M293.8 155.1l.2-.1 .3 .1M293.8 155l.4-.1a.21 .21 0 0 1 .1 .3 .21 .21 0 0 1-.4 0h-.1zM299.1 158.2l.3-.1 .3 .1M299.2 158.1l.1-.1a.24 .24 0 0 1 .3 0 .24 .24 0 0 1 0 .3 .24 .24 0 0 1-.3 0zM304.5 161.3a.26 .26 0 0 1 .3-.3 .26 .26 0 0 1 .2 .4h-.3zM304.5 161.3l.2-.1 .4 .1M309.9 164.4l.2-.1 .3 .1M309.9 164.3l.5-.1a.25 .25 0 0 1-.2 .4 .25 .25 0 0 1-.3-.3zM315.2 167.4l.2-.1a.24 .24 0 0 1 .4 0 .24 .24 0 0 1 0 .4 .24 .24 0 0 1-.4-.1z"/>
<path d="M315.2 167.5l.3-.1 .3 .1M321.1 170.5l-.5 .1M321.2 170.5h-.5l-.1 .1 .2 .1M321.7 171.7l-.1 .1-21.2 12.3M321.7 171.7l-21.3 12.3M321.7 170.3l-21.3 12.3M321.7 170.3v1.4M321.7 170.3l-.1-.1-21.3 12.4M322.9 170.9h.1M322.9 170.9l-1.2 .7 1.3-.7M323 170.9v.1l-1.4 .8M300.1 184h.1"/>
<path d="M300.1 182.9v1.1M300.2 183.9h.1M300.2 183.5h.1M300.2 182.8l-.1 .1M300.2 182.8v1.2M300.2 183.9l-.1 .1M300.2 183.2h.1M300.2 183.3h.1M300.3 182.7l-.1 .1M300.3 183.9l.1 .1M300.3 182.6v1.3M300.3 182.6h.1"/>
<path d="M300.4 182.5l-.3 .4M300.4 182.5h.1M300.4 184v.1l-.2-.1M300.4 182.6v1.4M300.7 182.3l-.3 .2M300.7 182.3h.1M66.5 213h95.1v2.4h1.9v45h-1.9v2.4h-95.1v-2.4h-1.9v-45h1.9zM240.1 215.5l13.6 7.8M246.6 221.9a1.67 1.67 0 0 0-1.9 .3M246.9 221.8a1.57 1.57 0 0 0-2.3 .2l.3 .5 .4 .2M248.9 226.4l-.2 .6-14.6 8.5M248.9 226.4l-15 8.7"/>
<path d="M248.9 221l-16.7 9.6M248.9 221v5.4M248.9 221l-.3-.2-16.4 9.5M253.7 223.3l.3 .1M253.7 223.3l-4.8 2.8M254 223.4l.2 .4-5.5 3.2M254 223.4l-5.1 2.9"/>
<circle cx="80.3" cy="34" r=".3"/>
<circle cx="173.7" cy="34" r=".31"/>
<circle cx="264.1" cy="39.6" r=".29"/>
<circle cx="271.7" cy="39.6" r=".3"/>
<circle cx="279.3" cy="39.6" r=".29"/>
<circle cx="286.9" cy="39.6" r=".29"/>
<circle cx="294.5" cy="39.6" r=".29"/>
<circle cx="302.1" cy="39.6" r=".29"/>
<circle cx="309.7" cy="39.6" r=".3"/>
<circle cx="317.3" cy="39.6" r=".29"/>
<circle cx="324.9" cy="39.6" r=".3"/>
<circle cx="332.5" cy="39.6" r=".29"/>
<circle cx="340.1" cy="39.6" r=".29"/>
<circle cx="347.7" cy="39.6" r=".29"/>
<circle cx="355.3" cy="39.6" r=".29"/>
<circle cx="80.3" cy="49.2" r=".3"/>
<circle cx="80.3" cy="41.6" r=".3"/>
<circle cx="80.3" cy="56.8" r=".3"/>
<circle cx="173.7" cy="56.8" r=".31"/>
<circle cx="173.7" cy="41.6" r=".31"/>
<circle cx="173.7" cy="49.2" r=".31"/>
<circle cx="263" cy="57.3" r=".3"/>
<circle cx="263" cy="49.8" r=".3"/>
<circle cx="263" cy="42.1" r=".3"/>
<circle cx="356.4" cy="42.1" r=".3"/>
<circle cx="356.4" cy="49.8" r=".3"/>
<circle cx="356.4" cy="57.3" r=".3"/>
<circle cx="80.3" cy="72" r=".3"/>
<circle cx="80.4" cy="64.4" r=".3"/>
<circle cx="173.7" cy="64.4" r=".31"/>
<circle cx="173.7" cy="72" r=".31"/>
<circle cx="263" cy="65" r=".29"/>
<circle cx="356.4" cy="65" r=".29"/>
<circle cx="81.4" cy="100.7" r=".3"/>
<circle cx="89.1" cy="100.7" r=".3"/>
<circle cx="96.6" cy="100.7" r=".3"/>
<circle cx="104.2" cy="100.7" r=".31"/>
<circle cx="111.8" cy="100.7" r=".3"/>
<circle cx="119.4" cy="100.7" r=".31"/>
<circle cx="127" cy="100.7" r=".3"/>
<circle cx="134.6" cy="100.7" r=".3"/>
<circle cx="142.3" cy="100.7" r=".3"/>
<circle cx="149.8" cy="100.7" r=".3"/>
<circle cx="157.4" cy="100.7" r=".31"/>
<circle cx="165" cy="100.7" r=".3"/>
<circle cx="172.6" cy="100.7" r=".31"/>
<circle cx="67.4" cy="217.5" r=".3"/>
<circle cx="68.5" cy="214.5" r=".3"/>
<circle cx="76.1" cy="214.5" r=".3"/>
<circle cx="83.7" cy="214.5" r=".3"/>
<circle cx="91.3" cy="214.5" r=".3"/>
<circle cx="98.9" cy="214.5" r=".3"/>
<circle cx="106.5" cy="214.5" r=".29"/>
<circle cx="114.1" cy="214.5" r=".3"/>
<circle cx="121.7" cy="214.5" r=".3"/>
<circle cx="129.3" cy="214.5" r=".3"/>
<circle cx="136.9" cy="214.5" r=".3"/>
<circle cx="144.5" cy="214.5" r=".3"/>
<circle cx="152.1" cy="214.5" r=".3"/>
<circle cx="159.7" cy="214.5" r=".29"/>
<circle cx="160.8" cy="217.5" r=".31"/>
<circle cx="67.4" cy="232.7" r=".3"/>
<circle cx="67.4" cy="225.2" r=".3"/>
<circle cx="160.8" cy="225.1" r=".31"/>
<circle cx="160.8" cy="232.7" r=".31"/>
<circle cx="67.4" cy="240.4" r=".3"/>
<circle cx="67.4" cy="247.9" r=".3"/>
<circle cx="67.4" cy="255.5" r=".29"/>
<circle cx="160.8" cy="255.5" r=".3"/>
<circle cx="160.8" cy="247.9" r=".31"/>
<circle cx="160.8" cy="240.4" r=".31"/>
<circle cx="68.5" cy="261.3" r=".3"/>
<circle cx="76.1" cy="261.3" r=".3"/>
<circle cx="83.7" cy="261.3" r=".3"/>
<circle cx="91.3" cy="261.3" r=".31"/>
<circle cx="98.9" cy="261.3" r=".3"/>
<circle cx="106.5" cy="261.3" r=".3"/>
<circle cx="114.1" cy="261.3" r=".3"/>
<circle cx="121.7" cy="261.3" r=".3"/>
<circle cx="129.3" cy="261.3" r=".3"/>
<circle cx="136.9" cy="261.3" r=".3"/>
<circle cx="144.5" cy="261.3" r=".31"/>
<circle cx="152.1" cy="261.3" r=".3"/>
<circle cx="159.7" cy="261.3" r=".31"/>
</g>
<path d="M79.5 29.1h95.1M174.6 74.2h-95.1" fill="none" stroke="#000" stroke-width=".2" stroke-dasharray="1.3 .6" stroke-dashoffset=".7"/>
<g fill="none" stroke="#000" stroke-width=".2" stroke-dasharray="1.3 .6">
<path d="M79.5 29l.2 .3M79.5 29.1l.2 .2M79.7 29.3l-.3-.1M79.7 29.7v-.4M79.7 29.3l-.2-.1M81.2 29v.1M81.8 29.1v-.1M88.8 29v.1M89.4 29.1v-.1M96.4 29v.1M97 29.1v-.1M104 29v.1"/>
<path d="M104.6 29.1v-.1M111.6 29v.1M112.2 29.1v-.1M119.2 29v.1M119.8 29.1v-.1M126.8 29v.1M127.4 29.1v-.1M134.4 29v.1M135 29.1v-.1M142 29v.1M142.6 29.1v-.1M149.6 29v.1"/>
<path d="M150.2 29.1v-.1M157.2 29v.1M157.8 29.1v-.1M164.8 29v.1M165.4 29.1v-.1M172.4 29v.1M173 29.1v-.1M174.4 29.3l.2-.3M174.4 29.3v.4M174.4 29.3l.2-.2M174.6 29.2l-.2 .1M174.8 29.2l-.4 .1"/>
<path d="M79.4 74.1l.3-.1M79.5 74.1l.2-.1M79.7 74l-.2 .3M79.7 74v-.5M79.7 74l-.2 .2M81.2 74.2v.1M81.8 74.3v-.1M88.8 74.2v.1M89.4 74.3v-.1M96.4 74.2v.1M97 74.3v-.1M104 74.2v.1"/>
<path d="M104.6 74.3v-.1M111.6 74.2v.1M112.2 74.3v-.1M119.2 74.2v.1M119.8 74.3v-.1M126.8 74.2v.1M127.4 74.3v-.1M134.4 74.2v.1M135 74.3v-.1M142 74.2v.1M142.6 74.3v-.1M149.6 74.2v.1"/>
<path d="M150.2 74.3v-.1M157.2 74.2v.1M157.8 74.3v-.1M164.8 74.2v.1M165.4 74.3v-.1M172.4 74.2v.1M173 74.3v-.1M174.4 74l.4 .1M174.4 73.5v.5M174.4 74l.2 .1M174.6 74.3l-.2-.3M174.6 74.2l-.2-.2"/>
</g>
<path d="M228.4 41.1l-.2 .1M228.4 54.6l-.2 .1M228.4 45.6l-.2 .1M228.4 59.1l-.2 .1M228.4 68l-.2 .2" fill="none" stroke="#191924" stroke-width=".2"/>
<path d="M240.1 215.5l-.4-.4a1.17 1.17 0 0 1-1.1 .4l-.3 .7a.58 .58 0 0 1-.3 .6 .58 .58 0 0 1-.7-.2l-.2 .7h-.8a1.19 1.19 0 0 1-1.4 1.5l.2 .5h-.9v.1a.75 .75 0 0 1 .1 1h-.4a.44 .44 0 0 0-.5 .5l-.1 1.3a.92 .92 0 0 1-1.1 .8v.3a.7 .7 0 0 1 .4 .6 .7 .7 0 0 1-.5 .6l.3 .4-.7 .2a1.11 1.11 0 0 1-.3 1.1l.2 .3a.72 .72 0 0 1 .4 .7 .72 .72 0 0 1-.4 .7v.2a.39 .39 0 0 1 .3 .4 .39 .39 0 0 1-.4 .3v.3l.3 .3a.51 .51 0 0 1 .2 .8l.2 .1-.2 .2 .2 .1a.49 .49 0 0 0-.5 .4 .49 .49 0 0 0 .3 .6l-.2 .5 .8 .6a.61 .61 0 0 1 .1 1l.5 .2-.2 .7 .7 .3 .2 .2v.3l.2 .1" fill="none" stroke="#000" stroke-width=".2"/>
<g font-size="8.1">
<text x="27.8" y="8">8</text>
<text x="82.8" y="8">7</text>
<text x="132.8" y="8">6</text>
<text x="182.8" y="8">5</text>
<text x="232.8" y="8">4</text>
<text x="282.8" y="8">3</text>
<text x="332.8" y="8">2</text>
<text x="387.8" y="8">1</text>
<text x="3" y="30.4">F</text>
<text x="413" y="30.4">F</text>
<text x="2.8" y="79.6">E</text>
<text x="412.8" y="79.6">E</text>
<text x="2" y="129.6">D</text>
<text x="412" y="129.6">D</text>
<text x="1.7" y="179.6">C</text>
<text x="411.7" y="179.6">C</text>
<text x="2.7" y="229.6">B</text>
<text x="412.7" y="229.6">B</text>
<text x="2" y="278.9">A</text>
<text x="412" y="278.9">A</text>
<text x="27.8" y="295">8</text>
<text x="82.8" y="295">7</text>
<text x="132.8" y="295">6</text>
<text x="182.8" y="295">5</text>
<text x="232.8" y="295">4</text>
<text x="282.8" y="295">3</text>
<text x="332.8" y="295">2</text>
<text x="387.8" y="295">1</text>
</g>
<g font-size="4.7">
<text x="80" y="23.5">E</text>
<text x="284.4" y="26.1">F</text>
<text x="200.4" y="32.2">D</text>
<text x="382.5" y="71.4">W</text>
<text x="80" y="83.1">E</text>
<text x="284.4" y="86.6">F</text>
<text x="250.8" y="123">AF</text>
<text x="325.8" y="173.4">AG</text>
<text x="100.3" y="218.8">UP 90° R 4</text>
<text x="73.2" y="250.9" transform="rotate(-90 73.2 250.9)">UP 90° R 4</text>
<text x="159.6" y="250.1" transform="rotate(-90 159.6 250.1)">UP 90° R 4</text>
<text x="101.1" y="259.3">UP 90° R 4</text>
</g>
<g font-size="4.7" fill="#191924">
<text x="130" y="22.1">1</text>
<text x="214.1" y="80.7">SECTION F-F</text>
<text x="14.1" y="84.1">SECTION E-E</text>
<text x="333.4" y="88.7">2</text>
<text x="46.4" y="136.3">thk.: 2.5 mm</text>
<text x="372.4" y="162">DETAIL W</text>
<text x="370.3" y="166.5">SCALE 1 : 5</text>
<text x="226.9" y="177.2">thk.: 2.5 mm</text>
<text x="106.8" y="194.3">DETAIL D</text>
<text x="104.2" y="198.9">SCALE 1 : 2</text>
<text x="370.9" y="209.1">DETAIL AF</text>
<text x="369.4" y="213.7">SCALE 1 : 5</text>
<text x="337.4" y="244.2">Filter Disk with body</text>
<text x="398.7" y="244.2">2</text>
<text x="230.9" y="251.4">SCALE 1 : 5</text>
<text x="231.4" y="246.9">DETAIL AG</text>
<text x="333.2" y="262.1">Savin Carpet</text>
<text x="339.2" y="277.6">146008-FD-01</text>
</g>
<text font-size="4.5" x="371.7" y="264.6">Centigrade Ind. Inc.</text>
<text font-size="3.9" x="400.9" y="275.5">A3</text>
<g font-size="2.8" fill="#808000">
<text x="26.9" y="24.6">40</text>
<text x="56.2" y="27.9" transform="rotate(-90 56.2 27.9)">20</text>
<text x="235.3" y="28.6">60</text>
<text x="266.2" y="29.8" transform="rotate(-90 266.2 29.8)">20</text>
<text x="374.3" y="26">60</text>
<text x="16.7" y="33.2" transform="rotate(-90 16.7 33.2)">15</text>
<text x="238.9" y="35.3" transform="rotate(-90 238.9 35.3)">63</text>
<text x="49.4" y="37.1" transform="rotate(-90 49.4 37.1)">53</text>
<text x="262.7" y="41.8" transform="rotate(45 262.7 41.8)">12</text>
<text x="301.4" y="37.9">17*152=2584</text>
<text x="38" y="52.2" transform="rotate(-90 38 52.2)">906</text>
<text x="250.4" y="62.2" transform="rotate(-90 250.4 62.2)">5*176=760</text>
<text x="23.6" y="75.5" transform="rotate(-90 23.6 75.5)">15</text>
<text x="32.6" y="77.3">40</text>
<text x="45.3" y="75.1" transform="rotate(-90 45.3 75.1)">57</text>
<text x="54.6" y="78.4" transform="rotate(-90 54.6 78.4)">16</text>
<text x="248.5" y="82.2">80</text>
<text x="196.8" y="94.8">20</text>
<text x="51" y="97">20</text>
<text x="54.3" y="106.5">60</text>
<text x="205.1" y="106" transform="rotate(-90 205.1 106)">20</text>
<text x="114.4" y="108.1">17*152=2584</text>
<text x="195.7" y="111.1">60</text>
<text x="150.9" y="122.5">20</text>
<text x="164.3" y="132.9" transform="rotate(-90 164.3 132.9)">20</text>
<text x="376.7" y="146.2" transform="rotate(-90 376.7 146.2)">20</text>
<text x="164.3" y="152.9" transform="rotate(-90 164.3 152.9)">53</text>
<text x="387.2" y="155.7">80</text>
</g>
<g font-size="2.8" fill="#191924">
<text x="227.4" y="32.4">38</text>
<text x="394.4" y="33.8">40</text>
<text x="221.4" y="38" transform="rotate(-90 221.4 38)">40</text>
<text x="257.4" y="43.9">20</text>
<text x="72.3" y="55.1" transform="rotate(-90 72.3 55.1)">906</text>
<text x="84.4" y="57.9" transform="rotate(-90 84.4 57.9)">5*152=760</text>
<text x="233.9" y="54.8" transform="rotate(-90 233.9 54.8)">646</text>
<text x="399.2" y="56" transform="rotate(-90 399.2 56)">646</text>
<text x="221.6" y="68.2" transform="rotate(-90 221.6 68.2)">15</text>
<text x="260.2" y="70.2" transform="rotate(-90 260.2 70.2)">118</text>
<text x="230" y="74.8">40</text>
<text x="116.8" y="83.7">1908</text>
<text x="82.5" y="93.7" transform="rotate(-90 82.5 93.7)">40</text>
<text x="364.8" y="96.2" transform="rotate(-90 364.8 96.2)">40</text>
<text x="305.4" y="113">1908</text>
<text x="119.1" y="117.1">1908</text>
<text x="400.9" y="115.4" transform="rotate(-90 400.9 115.4)">118</text>
<text x="316.3" y="132.3">20</text>
<text x="283.5" y="260.1">E.Beygi</text>
</g>
<g font-size="2.8">
<text x="283.5" y="255.9">E.Beygi</text>
<text x="317.1" y="255.9">01/2022</text>
<text x="282.9" y="263.6">D. Dehghani</text>
<text x="317.1" y="260.1">01/2022</text>
<text x="317.1" y="264.2">01/2022</text>
</g>
<g font-size="2">
<text x="277" y="225.8">Note:</text>
<text x="275" y="234.9">UNLESS OTHERWISE SPECIFIED:</text>
<text x="275" y="237.4">DIMENSIONS ARE IN MILLIMETERS</text>
<text x="275" y="239.9">SURFACE FINISH:</text>
<text x="311.3" y="234.5">DEBURR AND</text>
<text x="311.3" y="237">BREAK SHARP</text>
<text x="311.3" y="239.5">EDGES</text>
<text x="342.6" y="236">DO NOT SCALE DRAWING</text>
<text x="391" y="236.6">REVISION:</text>
<text x="403.9" y="236.6">00</text>
<text x="275" y="242.4">TOLERANCES:</text>
<text x="276.6" y="244.9">LINEAR:</text>
<text x="330.2" y="242.4">TITLE:</text>
<text x="391.9" y="243.7">QTY:</text>
<text x="276.6" y="247.4">ANGULAR:</text>
<text x="288.5" y="251.7">NAME</text>
<text x="304.2" y="251.7">SIGNATURE</text>
<text x="321.4" y="251.7">DATE</text>
<text x="274.8" y="255.9">DRAWN</text>
<text x="275.1" y="260.1">CHK'D</text>
<text x="274.6" y="264.2">APPV'D</text>
<text x="275.3" y="268.5">QC</text>
<text x="275" y="273">MATERIAL:</text>
<text x="302.1" y="273">MATERIAL STD.</text>
<text x="330" y="272.5">DWG NO.</text>
<text x="275.6" y="285.6">WEIGHT:</text>
<text x="330.1" y="285.6">SCALE:1:20</text>
<text x="374.5" y="285.6">SHEET 3 OF 6</text>
</g>
</svg>
